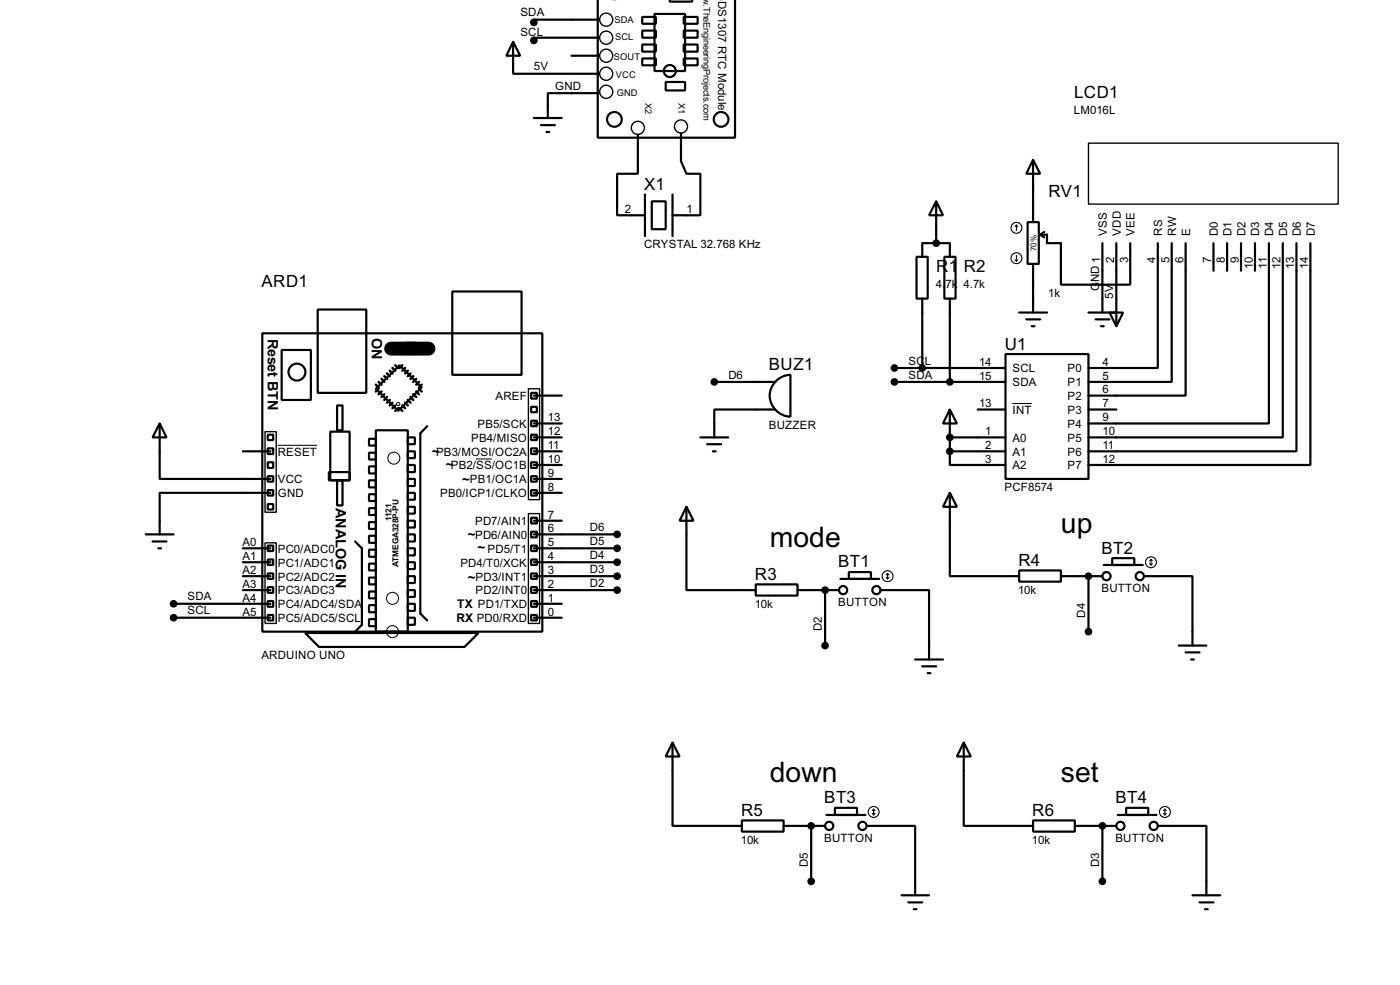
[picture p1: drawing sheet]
<svg xmlns="http://www.w3.org/2000/svg" width="256mm" height="180mm" viewBox="0 0 256 180" stroke-linecap="round" stroke-linejoin="round" font-family="sans-serif">
<g fill="none" stroke="#000" stroke-width=".4">
<path d="M109.5 -.1v25.3h25.2v-25.2M122.7 0v.3h4.1v-.3M94 7.7l1.3 2.5h-2.5zM94 7.7v5.8h15.8M104.7 10.2h5.1M109.8 17.1h-9.4v4.5M109.8 6.9h-12v.5M109.8 3.6h-12v.5M117.7 3.1h2.5v1.3h-2.5zM117.7 5.6h2.5v1.3h-2.5zM117.7 8.2h2.5v1.3h-2.5zM117.7 10.7h2.5v1.3h-2.5z"/>
<path d="M119.9 2.6h5.6v10.4h-5.6zM122 15h3.5v1.6h-3.5zM125.3 3.1h2.5v1.3h-2.5zM125.3 5.6h2.5v1.3h-2.5zM125.3 8.2h2.5v1.3h-2.5zM125.3 10.7h2.5v1.3h-2.5zM97.8 21.6h5.1M99.1 22.9h2.6M100.1 24.2h.5M116.9 24.7v7.1h-3.8v7.6h5.1M118.2 35.6v7.6M119.4 36.9h2.6v5.1h-2.6z"/>
<path d="M123.2 35.6v7.6M124.8 24.4v5.1l1 2.3h2.5v7.6h-5.1M171.5 36.9l1.3 2.5h-2.6zM171.5 36.9v7.6M189.3 29.3l1.3 2.5h-2.6zM189.3 29.3v11.4M58.2 56.7h8.9v15.2h-8.9zM82.9 53.4h12.7v15.2h-12.7zM167.9 47h2.1v7.7h-2.1zM169 47v-2.5h5v2.5M169 54.7v12.7M173 47h2.1v7.7h-2.1z"/>
<path d="M174 54.7v15.2M186.7 57.2h5.1M188 58.5h2.6M188.3 40.7h2v7.6h-2zM189 59.7h.5M189.3 48.3v8.9M190.6 43h1.2v1.5h2.6v7.6h12.7v-7.6M190.6 43l.7 .5M191.3 42.5l-.7 .5M199.4 57.2h5.1M200.7 58.5h2.6M201.7 59.7h.5"/>
<path d="M202 44.5v12.7M203.3 57.2h2.5l-1.3 2.5zM204.5 44.5v15.2M212.1 44.5v22.9h-12.7M214.7 44.5v25.4h-15.3M217.2 44.5v27.9h-17.8M222.3 44.5v5.1M224.8 44.5v5.1M227.4 44.5v5.1M229.9 44.5v5.1M232.5 44.5v33h-33.1M235 44.5v35.6h-35.6"/>
<path d="M237.5 44.5v38.1h-38.1M240.1 44.5v40.6h-40.7M29.3 77.5l1.2 2.6h-2.5zM29.3 77.5v10.2h20.3M48.1 61h51.3v54.6h-51.3zM49.1 79.6h1v1h-1zM51.6 64.1h5.4v9.1h-5.4zM60.5 79h3.6v8.9h-3.6zM61.8 74.2h1v4.6h-1zM68.9 78.8h5.8v36.8h-5.8zM68.9 71.2l4.3-4.3 4.1 4-4.3 4.3zM74.2 62.8h2.1v2h-2.1z"/>
<path d="M78.3 78l-1.3 1.3v33l1.3 1.3M97.3 71.9h1.1v1.1h-1.1zM97.3 77h1.1v1h-1.1zM97.3 79.6h1.1v1h-1.1zM97.3 74.5h1.1v1h-1.1zM97.8 77.5h5.1M97.8 72.4h5.1M130.9 69.9h11.1M142 75h-11.1v5.1M142.2 69.8a3.8 3.8 0 0 1 2.6-1.2v7.7a3.8 3.8 0 0 1-3.5-2.4 3.8 3.8 0 0 1 .9-4.1zM163.9 67.4h20.3M163.9 69.9h20.3"/>
<path d="M174 75l1.3 2.5h-2.5zM174 75v7.6M179.1 75h5.1M184.2 64.8h15.2v22.9h-15.2zM199.4 75h5.1M26.7 97.8h5.1M28 99.1h2.5M44.5 82.6h5.1M49.1 82.1h1v1h-1zM49.1 87.2h1v1h-1zM49.1 92.3h1v1h-1zM49.1 89.7h1v1h-1z"/>
<path d="M49.1 84.6h1v1.1h-1zM49.1 99.9h1v1h-1zM49.6 90.2h-20.3v7.6M60.3 86.4h3.8v1.5h-3.8zM61.8 87.9h1v4.6h-1zM65.1 99.1l1.2 1.3v14l-1.2 1.2M67.6 80.3h1.3v1.3h-1.3zM67.6 82.9h1.3v1.2h-1.3zM67.6 85.4h1.3v1.3h-1.3zM67.6 87.9h1.3v1.3h-1.3zM67.6 90.5h1.3v1.2h-1.3zM67.6 93h1.3v1.3h-1.3z"/>
<path d="M67.6 95.6h1.3v1.2h-1.3zM67.6 98.1h1.3v1.3h-1.3zM74.7 80.1h1.3v1.2h-1.3zM74.7 82.6h1.3v1.3h-1.3zM74.7 85.1h1.3v1.3h-1.3zM74.7 87.7h1.3v1.3h-1.3zM74.7 90.2h1.3v1.3h-1.3zM74.7 92.8h1.3v1.2h-1.3zM74.7 95.3h1.3v1.3h-1.3zM74.7 97.8h1.3v1.3h-1.3zM97.3 82.1h1.1v1h-1.1zM97.3 84.6h1.1v1.1h-1.1z"/>
<path d="M97.3 87.2h1.1v1h-1.1zM97.3 89.7h1.1v1h-1.1zM97.3 94.8h1.1v1h-1.1zM97.3 97.3h1.1v1.1h-1.1zM97.3 99.9h1.1v1h-1.1zM97.8 82.6h5.1M97.8 80.1h5.1M97.8 97.8h15.3M97.8 95.3h5.1M97.8 90.2h5.1M97.8 87.7h5.1M97.8 85.1h5.1"/>
<path d="M125.8 92.8l1.3 2.5h-2.6zM125.8 92.8v15.2h12.7M128.3 80.1h5.1M129.6 81.3h2.5M130.6 82.6h.5M174 90.2l1.3 2.6h-2.5zM174 82.6v2.5h10.2M174 90.2v15.3h12.7M174 82.6h10.2M174 80.1h10.2M29 100.4h.5M31.8 110.5h17.8"/>
<path d="M31.8 113.1h17.8M44.5 108h5.1M44.5 105.5h5.1M44.5 102.9h5.1M44.5 100.4h5.1M49.1 102.4h1v1h-1zM49.1 105h1v1h-1zM49.1 107.5h1v1h-1zM49.1 110h1v1.1h-1zM49.1 112.6h1v1h-1zM55.9 115.9h31.8l-2.6 2.5h-26.6zM67.6 100.6h1.3v1.3h-1.3z"/>
<path d="M67.6 103.2h1.3v1.2h-1.3zM67.6 105.7h1.3v1.3h-1.3zM67.6 108.3h1.3v1.2h-1.3zM67.6 110.8h1.3v1.3h-1.3zM67.6 113.3h1.3v1.3h-1.3zM74.7 100.4h1.3v1.3h-1.3zM74.7 102.9h1.3v1.3h-1.3zM74.7 105.5h1.3v1.2h-1.3zM74.7 108h1.3v1.3h-1.3zM74.7 110.5h1.3v1.3h-1.3zM74.7 113.1h1.3v1.3h-1.3zM97.3 102.4h1.1v1h-1.1z"/>
<path d="M97.3 105h1.1v1h-1.1zM97.3 107.5h1.1v1h-1.1zM97.3 110h1.1v1.1h-1.1zM97.3 112.6h1.1v1h-1.1zM97.8 110.5h5.1M97.8 113.1h5.1M97.8 108h15.3M97.8 105.5h15.3M97.8 102.9h15.3M97.8 100.4h15.3M138.5 107h7.6v2h-7.6zM146.1 108h7.6"/>
<path d="M151.2 108v10.2M154 106h7.1M155.5 104.7h4.1v1.3h-4.1zM161.3 108h8.9v12.7M186.7 104.4h7.7v2.1h-7.7zM194.4 105.5h7.6M199.4 105.5v10.1M202.2 103.4h7.2M203.8 102.2h4v1.2h-4zM209.6 105.5h8.9v12.7M216 118.2h5M217.2 119.4h2.6"/>
<path d="M123.2 135.9l1.3 2.6h-2.5zM123.2 135.9v15.3h12.7M167.7 120.7h5.1M169 122h2.5M170 123.2h.5M176.6 135.9l1.3 2.6h-2.6zM176.6 135.9v15.3h12.7M218.2 120.7h.5M135.9 150.2h7.7v2h-7.7zM143.6 151.2h7.6M148.6 151.2v10.1M151.4 149.2h7.2"/>
<path d="M153 147.9h4v1.3h-4zM158.8 151.2h8.9v12.7M189.3 150.2h7.6v2h-7.6zM196.9 151.2h7.6M202 151.2v10.1M204.8 149.2h7.1M206.3 147.9h4.1v1.3h-4.1zM212.1 151.2h8.9v12.7M165.2 163.9h5M166.4 165.2h2.6M167.4 166.4h.5M218.5 163.9h5.1"/>
<path d="M219.8 165.2h2.5M220.8 166.4h.5"/>
<circle cx="122.7" cy="13" r="1.1"/>
<circle cx="112.5" cy="21.9" r="1.35"/>
<circle cx="132.1" cy="21.9" r="1.35"/>
<circle cx="54.4" cy="68.1" r="1.55"/>
<circle cx="154.4" cy="108" r=".75"/>
<circle cx="160.5" cy="108" r=".75"/>
<circle cx="202.7" cy="105.5" r=".75"/>
<circle cx="208.8" cy="105.5" r=".75"/>
<circle cx="151.9" cy="151.2" r=".75"/>
<circle cx="158" cy="151.2" r=".75"/>
<circle cx="205.2" cy="151.2" r=".75"/>
<circle cx="211.3" cy="151.2" r=".75"/>
</g>
<g fill="#000">
<circle cx="174" cy="80.1" r=".2"/>
<circle cx="151.2" cy="108" r=".2"/>
<circle cx="199.4" cy="105.5" r=".2"/>
<circle cx="148.6" cy="151.2" r=".2"/>
<circle cx="202" cy="151.2" r=".2"/>
</g>
<path d="M71.7 63.8h6.8" fill="none" stroke="#000" stroke-width="2.6"/>
<g fill="none" stroke="#000" stroke-width=".45">
<path d="M68.9 70.4l.5 .5M69.4 69.9l.5 .5M69.4 71.2l-.5 .5M69.9 69.4l.5 .5M69.9 71.7l-.5 .5M70.4 68.9l.5 .5M70.4 72.2l-.5 .5M70.9 68.4l.5 .5M70.9 72.7l-.5 .5M71.4 67.9l.5 .5M71.4 73.2l-.5 .5M71.9 67.4l.5 .5"/>
<path d="M71.9 73.7l-.5 .5M72.4 66.9l.6 .5M72.4 74.2l-.5 .5M73 74.7l-.6 .5M73.2 74.7l.5 .5M73.7 74.2l.5 .5M73.7 66.9l-.5 .5M74.2 73.7l.5 .5M74.2 67.4l-.5 .5M74.7 73.2l.5 .5M74.7 67.9l-.5 .5M75.2 72.7l.5 .5"/>
<path d="M75.2 68.4l-.5 .5M75.7 72.2l.6 .5M75.7 68.9l-.5 .5M76.3 71.7l.5 .5M76.3 69.4l-.6 .5M76.8 71.2l.5 .5M76.8 69.9l-.5 .5M77.3 70.4l-.5 .5"/>
</g>
<g fill="none" stroke="#000" stroke-width=".18">
<path d="M185.5 73.9h3.5M50.9 81.5h7.2M87.2 84h2.9"/>
<circle cx="72.9" cy="74" r=".3"/>
<circle cx="72.1" cy="83.9" r="1.1"/>
<circle cx="71.9" cy="115.6" r="1.1"/>
<circle cx="71.9" cy="109.5" r="1.1"/>
</g>
<g fill="none" stroke="#000" stroke-width=".25">
<path d="M199.4 26.2h45.8v11.2h-45.8zM48.6 79h2v14.8h-2zM96.8 71.2h2.1v20.3h-2.1zM48.6 99.4h2v14.7h-2zM96.8 94h2.1v20.1h-2.1z"/>
<circle cx="111" cy="10.2" r="1.2"/>
<circle cx="111" cy="6.9" r="1.2"/>
<circle cx="111" cy="3.6" r="1.2"/>
<circle cx="111" cy="13.5" r="1.2"/>
<circle cx="111" cy="16.8" r="1.2"/>
<circle cx="116.8" cy="23.4" r="1.2"/>
<circle cx="124.7" cy="23.2" r="1.2"/>
</g>
<g fill="none" stroke="#000" stroke-width=".2">
<path d="M186 47.6l.2 .2M186.2 41.2l-.2 .3M186.2 41.2l.3 .3M186.2 41.2v1M186.2 46.8v1M186.5 47.6l-.3 .2M162.4 105.7l.2 .3M162.6 105v1M162.6 105l-.2 .2M162.6 105l.3 .2M162.9 105.7l-.3 .3M210.6 103.2l.3 .2"/>
<path d="M210.9 102.4v1M210.9 102.4l-.3 .3M210.9 102.4l.2 .3M211.1 103.2l-.2 .2M159.8 148.9l.3 .3M160.1 148.1v1.1M160.1 148.1l-.3 .3M160.1 148.1l.2 .3M160.3 148.9l-.2 .3M213.2 148.9l.2 .3M213.4 148.1v1.1M213.4 148.1l-.2 .3"/>
<path d="M213.4 148.1l.3 .3M213.7 148.9l-.3 .3"/>
<circle cx="186.2" cy="41.7" r="1"/>
<circle cx="186.2" cy="47.3" r="1"/>
<circle cx="162.6" cy="105.5" r="1"/>
<circle cx="210.8" cy="102.9" r="1"/>
<circle cx="160" cy="148.6" r="1"/>
<circle cx="213.4" cy="148.6" r="1"/>
</g>
<g fill="#000" stroke="#000" stroke-width=".4">
<circle cx="97.8" cy="4.1" r=".5"/>
<circle cx="97.8" cy="7.4" r=".5"/>
<circle cx="171.5" cy="44.5" r=".5"/>
<circle cx="130.8" cy="69.9" r=".5"/>
<circle cx="163.8" cy="69.9" r=".5"/>
<circle cx="163.8" cy="67.4" r=".5"/>
<circle cx="168.9" cy="67.4" r=".5"/>
<circle cx="174" cy="69.9" r=".5"/>
<circle cx="113" cy="97.8" r=".5"/>
<circle cx="174" cy="80.1" r=".5"/>
<circle cx="174" cy="82.6" r=".5"/>
<circle cx="31.8" cy="113.1" r=".5"/>
<circle cx="31.8" cy="110.5" r=".5"/>
<circle cx="113" cy="108" r=".5"/>
<circle cx="113" cy="102.9" r=".5"/>
<circle cx="113" cy="105.5" r=".5"/>
<circle cx="113" cy="100.4" r=".5"/>
<circle cx="151.1" cy="118.2" r=".5"/>
<circle cx="151.1" cy="108" r=".5"/>
<circle cx="199.4" cy="115.6" r=".5"/>
<circle cx="199.4" cy="105.5" r=".5"/>
<circle cx="148.6" cy="151.2" r=".5"/>
<circle cx="201.9" cy="151.2" r=".5"/>
<circle cx="148.6" cy="161.3" r=".5"/>
<circle cx="201.9" cy="161.3" r=".5"/>
</g>
<g font-size="5.8">
<text x="141" y="100.1">mode</text>
<text x="194.4" y="97.5">up</text>
<text x="141" y="143.2">down</text>
<text x="194.4" y="143.2">set</text>
</g>
<g font-size="3.5">
<text x="196.8" y="18">LCD1</text>
<text x="118" y="34.8">X1</text>
<text x="192.1" y="36">RV1</text>
<text x="47.9" y="52.6">ARD1</text>
<text x="171.5" y="49.7">R</text>
<text x="173.8" y="49.7">1</text>
<text x="176.6" y="49.7">R2</text>
<text x="184.1" y="64">U1</text>
<text x="140.9" y="67.8">BUZ1</text>
<text x="201.8" y="101.4">BT2</text>
<text x="138.3" y="106.2">R3</text>
<text x="153.6" y="103.9">BT1</text>
<text x="186.6" y="103.6">R4</text>
<text x="135.8" y="149.4">R5</text>
<text x="151" y="147.1">BT3</text>
<text x="189.1" y="149.4">R6</text>
<text x="204.4" y="147.1">BT4</text>
</g>
<g font-size="3">
<text x="49" y="62" transform="rotate(90 49 62)">Reset BTN</text>
<text x="68.1" y="61.8" transform="rotate(90 68.1 61.8)">ON</text>
<text x="61.5" y="93" transform="rotate(90 61.5 93)">ANALOG IN</text>
</g>
<g font-size="2.7">
<text x="79.1" y="83.5">~</text>
<text x="81.7" y="85.9">~</text>
<text x="84.7" y="88.5">~</text>
<text x="85.7" y="98.7">~</text>
<text x="87.5" y="101">~</text>
<text x="85.7" y="106.6">~</text>
</g>
<g font-size="2.5">
<text x="83.6" y="113.9">RX PD0/RXD</text>
<text x="83.7" y="111.3">TX PD1/TXD</text>
</g>
<g font-size="2.4">
<text x="95.3" y="3">SDA</text>
<text x="131.6" y=".1" transform="rotate(90 131.6 .1)">DS1307 RTC Module</text>
<text x="95.3" y="6.5">SCL</text>
<text x="97.8" y="12.9">5V</text>
<text x="101.7" y="16.4">GND</text>
<text x="196.7" y="20.9">LM016L</text>
<text x="114.5" y="39">2</text>
<text x="125.8" y="39">1</text>
<text x="118" y="45.4">CRYSTAL 32.768 KHz</text>
<text x="202.8" y="43.2" transform="rotate(-90 202.8 43.2)">VSS</text>
<text x="205.3" y="43.2" transform="rotate(-90 205.3 43.2)">VDD</text>
<text x="207.9" y="43.2" transform="rotate(-90 207.9 43.2)">VEE</text>
<text x="212.9" y="43.2" transform="rotate(-90 212.9 43.2)">RS</text>
<text x="215.5" y="43.2" transform="rotate(-90 215.5 43.2)">RW</text>
<text x="218" y="43.2" transform="rotate(-90 218 43.2)">E</text>
<text x="223.1" y="43.2" transform="rotate(-90 223.1 43.2)">D0</text>
<text x="225.6" y="43.2" transform="rotate(-90 225.6 43.2)">D1</text>
<text x="228.2" y="43.2" transform="rotate(-90 228.2 43.2)">D2</text>
<text x="230.7" y="43.2" transform="rotate(-90 230.7 43.2)">D3</text>
<text x="233.3" y="43.2" transform="rotate(-90 233.3 43.2)">D4</text>
<text x="235.8" y="43.2" transform="rotate(-90 235.8 43.2)">D5</text>
<text x="238.3" y="43.2" transform="rotate(-90 238.3 43.2)">D6</text>
<text x="240.9" y="43.2" transform="rotate(-90 240.9 43.2)">D7</text>
<text x="171.5" y="52.6">4.</text>
<text x="173.2" y="52.6">7k</text>
<text x="176.5" y="52.6">4.7k</text>
<text x="201.4" y="53.3" transform="rotate(-90 201.4 53.3)">G</text>
<text x="201.4" y="51.6" transform="rotate(-90 201.4 51.6)">ND 1</text>
<text x="204.1" y="48.2" transform="rotate(-90 204.1 48.2)">2</text>
<text x="206.7" y="48.2" transform="rotate(-90 206.7 48.2)">3</text>
<text x="211.7" y="48.1" transform="rotate(-90 211.7 48.1)">4</text>
<text x="214.3" y="48.1" transform="rotate(-90 214.3 48.1)">5</text>
<text x="216.8" y="48.2" transform="rotate(-90 216.8 48.2)">6</text>
<text x="221.9" y="48.1" transform="rotate(-90 221.9 48.1)">7</text>
<text x="224.4" y="48.1" transform="rotate(-90 224.4 48.1)">8</text>
<text x="227" y="48.1" transform="rotate(-90 227 48.1)">9</text>
<text x="229.5" y="49.3" transform="rotate(-90 229.5 49.3)">10</text>
<text x="232.1" y="49.2" transform="rotate(-90 232.1 49.2)">11</text>
<text x="234.6" y="49.3" transform="rotate(-90 234.6 49.3)">12</text>
<text x="237.1" y="49.3" transform="rotate(-90 237.1 49.3)">13</text>
<text x="239.7" y="49.3" transform="rotate(-90 239.7 49.3)">14</text>
<text x="192" y="54.3">1k</text>
<text x="203.9" y="54.7" transform="rotate(-90 203.9 54.7)">5V</text>
<text x="133.4" y="69.3">D6</text>
<text x="166.4" y="66.7">SC</text>
<text x="166.4" y="69.3">SDA</text>
<text x="169.4" y="66.7">L</text>
<text x="179.4" y="67">14</text>
<text x="179.4" y="69.5">15</text>
<text x="185.5" y="68.1">SCL</text>
<text x="185.5" y="70.7">SDA</text>
<text x="195.6" y="68.1">P0</text>
<text x="195.6" y="70.7">P1</text>
<text x="202" y="67">4</text>
<text x="202" y="69.5">5</text>
<text x="202" y="72">6</text>
<text x="90.8" y="73.2">AREF</text>
<text x="100.4" y="77.1">13</text>
<text x="179.4" y="74.6">13</text>
<text x="185.5" y="75.8">INT</text>
<text x="195.6" y="73.2">P2</text>
<text x="195.6" y="75.8">P3</text>
<text x="202" y="74.6">7</text>
<text x="202" y="77.1">9</text>
<text x="50.9" y="83.4">RESET</text>
<text x="79.9" y="83.4">PB3/MOSI/OC2A</text>
<text x="86.3" y="80.8">PB4/MISO</text>
<text x="87.5" y="78.3">PB5/SCK</text>
<text x="100.4" y="82.2">11</text>
<text x="100.4" y="79.7">12</text>
<text x="140.8" y="78.5">BUZZER</text>
<text x="180.5" y="79.7">1</text>
<text x="180.5" y="82.2">2</text>
<text x="185.5" y="80.8">A0</text>
<text x="185.5" y="83.4">A1</text>
<text x="195.6" y="78.3">P4</text>
<text x="195.6" y="80.8">P5</text>
<text x="195.6" y="83.4">P6</text>
<text x="202" y="79.7">10</text>
<text x="202" y="82.2">11</text>
<text x="50.9" y="88.5">VCC</text>
<text x="82.6" y="85.9">PB2/SS/OC1B</text>
<text x="86.1" y="88.5">PB1/OC1A</text>
<text x="100.4" y="89.8">8</text>
<text x="100.4" y="87.3">9</text>
<text x="100.4" y="84.7">10</text>
<text x="180.5" y="84.7">3</text>
<text x="184" y="89.9">PCF8574</text>
<text x="185.5" y="85.9">A2</text>
<text x="195.6" y="85.9">P7</text>
<text x="202" y="84.7">12</text>
<text x="50.9" y="91">GND</text>
<text x="80.6" y="91">PB0/ICP1/CLKO</text>
<text x="100.4" y="94.9">7</text>
<text x="44.4" y="100">A0</text>
<text x="50.9" y="101.2">PC0/ADC0</text>
<text x="87" y="98.6">PD6/AIN0</text>
<text x="87" y="96.1">PD7/AIN1</text>
<text x="89.3" y="101.2">PD5/T1</text>
<text x="100.4" y="100">5</text>
<text x="100.4" y="97.4">6</text>
<text x="108" y="99.8">D5</text>
<text x="108" y="97.2">D6</text>
<text x="44.4" y="107.6">A3</text>
<text x="44.4" y="105.1">A2</text>
<text x="44.4" y="102.5">A1</text>
<text x="50.9" y="106.3">PC2/ADC2</text>
<text x="50.9" y="103.7">PC1/ADC1</text>
<text x="84.3" y="103.7">PD4/T0/XCK</text>
<text x="87.1" y="106.3">PD3/INT1</text>
<text x="100.4" y="107.6">2</text>
<text x="100.4" y="105.1">3</text>
<text x="100.4" y="102.5">4</text>
<text x="108" y="107.4">D2</text>
<text x="108" y="104.9">D3</text>
<text x="108" y="102.3">D4</text>
<text x="34.3" y="109.9">SDA</text>
<text x="34.3" y="112.5">SCL</text>
<text x="44.4" y="112.7">A5</text>
<text x="44.4" y="110.1">A4</text>
<text x="50.9" y="113.9">PC5/ADC5/SCL</text>
<text x="50.9" y="111.3">PC4/ADC4/SDA</text>
<text x="50.9" y="108.8">PC3/ADC3</text>
<text x="87.1" y="108.8">PD2/INT0</text>
<text x="100.4" y="112.7">0</text>
<text x="100.4" y="110.1">1</text>
<text x="138.3" y="111.2">10k</text>
<text x="153.5" y="111">BUTTON</text>
<text x="186.5" y="108.7">10k</text>
<text x="198.8" y="113" transform="rotate(-90 198.8 113)">D4</text>
<text x="201.8" y="108.4">BUTTON</text>
<text x="150.6" y="115.6" transform="rotate(-90 150.6 115.6)">D2</text>
<text x="47.9" y="120.6">ARDUINO UNO</text>
<text x="135.7" y="154.4">10k</text>
<text x="151" y="154.2">BUTTON</text>
<text x="189.1" y="154.4">10k</text>
<text x="204.3" y="154.2">BUTTON</text>
<text x="148" y="158.8" transform="rotate(-90 148 158.8)">D5</text>
<text x="201.4" y="158.8" transform="rotate(-90 201.4 158.8)">D3</text>
</g>
<g font-size="1.9">
<text x="112.6" y="4.3">SDA</text>
<text x="128.9" y=".7" transform="rotate(90 128.9 .7)">.TheEngineeringProjects.com</text>
<text x="112.5" y="10.9">SOUT</text>
<text x="112.7" y="7.4">SCL</text>
<text x="112.8" y="14.2">VCC</text>
<text x="113" y="17.5">GND</text>
<text x="118.2" y="18.9" transform="rotate(90 118.2 18.9)">X2</text>
<text x="124.3" y="18.9" transform="rotate(90 124.3 18.9)">X1</text>
</g>
<g font-size="1.7">
<text x="189.8" y="45.9" transform="rotate(-90 189.8 45.9)">70%</text>
<text x="71.8" y="95.3" transform="rotate(-90 71.8 95.3)">1121</text>
<text x="73" y="103.7" transform="rotate(-90 73 103.7)">ATMEGA328P-PU</text>
</g>
</svg>
